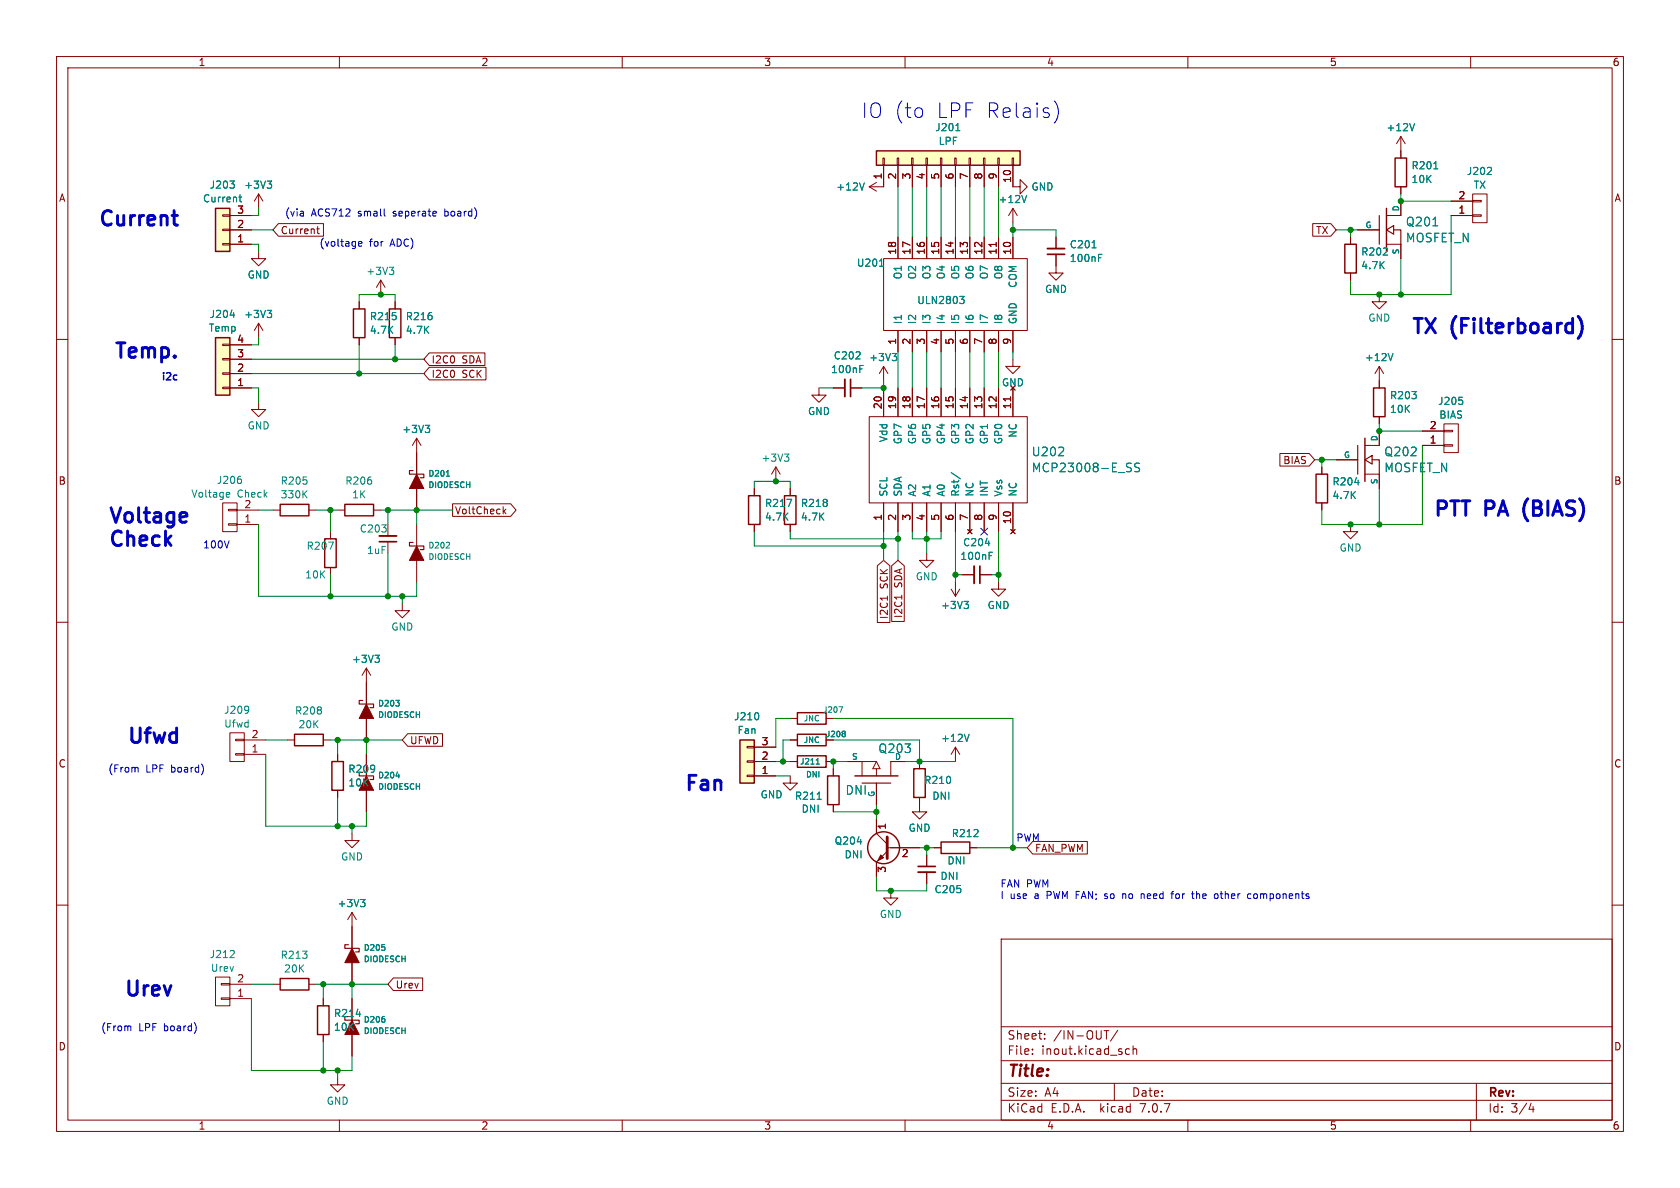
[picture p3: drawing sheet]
<svg xmlns="http://www.w3.org/2000/svg" width="297mm" height="210mm" viewBox="0 0 297 210" stroke-linecap="round" stroke-linejoin="round" font-family="sans-serif">
<g fill="none" stroke="#840000" stroke-width=".18">
<path d="M10 10h277v190h-277zM12 12h273v186h-273zM60 10v2M110 10v2M160 10v2M210 10v2M260 10v2M39.4 38h1.2v.2h-1.2zM40.6 38.1h3.8M45.7 34.3l-.7 1.3M45.7 34.3v2.5M45.7 34.3l.8 1.3"/>
<path d="M49.2 39.5h8v2.3h-8l-.9-1.2zM153.7 33l1.2 .8M154.9 32.3l-1.2 .7M156.1 27.9h.2v1.3h-.2zM156.2 29.2v3.8h-2.5M158.6 27.9h.3v1.3h-.3zM158.7 29.2v3.8M161.2 27.9h.2v1.3h-.2zM161.3 29.2v3.8M163.7 27.9h.3v1.3h-.3zM163.8 29.2v3.8M166.2 27.9h.3v1.3h-.3z"/>
<path d="M166.4 29.2v3.8M168.8 27.9h.2v1.3h-.2zM168.9 29.2v3.8M171.3 27.9h.3v1.3h-.3zM171.4 29.2v3.8M173.9 27.9h.2v1.3h-.2zM174 29.2v3.8M176.4 27.9h.3v1.3h-.3zM176.5 29.2v3.8M178.9 27.9h.3v1.3h-.3zM179.1 29.2v3.8h1.2v-1.2l1.3 1.2-1.3 1.3v-1.3M179.1 36.8l-.8 1.3"/>
<path d="M179.1 36.8v2.6M179.1 36.8l.7 1.3M232.1 39.5h3.2l.9 1.1-.9 1.2h-3.2zM247.6 35.6v2.5h-2.5M247.6 24.1v3.8M247.6 33v1.3M247.6 24.1l-.7 1.3M247.6 24.1l.8 1.3M256.5 38.1h3.8M256.5 35.6h3.8M260.3 35.4h1.6v.3h-1.6zM260.3 38h1.6v.2h-1.6z"/>
<path d="M260.3 34.3h2.6v5.1h-2.6zM10 60h2M39.4 40.5h1.2v.3h-1.2zM39.4 43.1h1.2v.2h-1.2zM40.6 43.2h3.8M40.6 40.6h3.8M45.7 44.5v1.2h1.3l-1.3 1.3-1.3-1.3h1.3M45.7 57.2v2.5M45.7 57.2l-.7 1.2M45.7 57.2l.8 1.2M56 40.5h.5M56.2 40v1.1l.3 .2"/>
<path d="M63.5 53.3v1.3M63.5 59.7v1.3M67.3 49.5l-.8 1.3M67.3 49.5v2.6M67.3 49.5l.8 1.3M69.8 53.3v1.3M69.8 59.7v1.3M156.2 45.7h25.4v12.7h-25.4zM158.7 41.9v3.8M158.7 58.4v3.8M161.3 41.9v3.8M161.3 58.4v3.8"/>
<path d="M163.8 41.9v3.8M163.8 58.4v3.8M166.4 41.9v3.8M166.4 58.4v3.8M168.9 41.9v3.8M168.9 58.4v3.8M171.4 41.9v3.8M171.4 58.4v3.8M174 41.9v3.8M174 58.4v3.8M176.1 42.8v.8M176.5 41.9v3.8"/>
<path d="M176.5 58.4v3.8M179.1 41.9v3.8M179.1 58.4v3.8M186.7 45v3.3h1.3l-1.3 1.2-1.3-1.2h1.3M186.7 41.9v2M238.8 41.9v1.3M238.8 48.3v1.2M240 40.6h3.8M243.8 52.1v1.2h1.3l-1.3 1.3-1.2-1.3h1.2M245.1 43.2h2.5v2.5M285 60h2M39.4 60.8h1.2v.3h-1.2z"/>
<path d="M39.4 63.4h1.2v.2h-1.2zM39.4 65.9h1.2v.3h-1.2zM39.4 68.5h1.2v.2h-1.2zM40.6 68.6h3.8M40.6 66h3.8M40.6 63.5h3.8M40.6 61h3.8M45.7 71.1v1.3h1.3l-1.3 1.3-1.3-1.3h1.3M73.7 77.5v6.3M73.7 77.5l-.8 1.2M73.7 77.5l.7 1.2M75.9 64.9h10v2.3h-10l-1-1.2z"/>
<path d="M75.9 62.4h9.8v2.2h-9.8l-1-1.1zM144.8 68.6v1.3h1.2l-1.2 1.2-1.3-1.2h1.3M147.3 68.6h2.1M150.4 68.6h2M153.7 73.7h27.9v15.2h-27.9zM156.2 64.8v2.5M156.2 68.6v5.1M156.2 64.8l-.8 1.2M156.2 64.8l.8 1.2M158.7 68.6v5.1M161.3 68.6v5.1M163.8 68.6v5.1"/>
<path d="M166.4 68.6v5.1M168.9 68.6v5.1M171.4 68.6v5.1M174 68.6v5.1M176.5 68.6v5.1M178.7 70.2v.7M179.1 63.5v1.3h1.2l-1.2 1.2-1.3-1.2h1.3M179.1 68.6v5.1M243.8 64.8l-.7 1.2M243.8 64.8v3.8M243.8 73.7v1.2M243.8 76.2v2.5h-2.5"/>
<path d="M243.8 64.8l.8 1.2M251.5 78.7h3.8M251.5 76.2h3.8M255.3 76.1h1.5v.2h-1.5zM255.3 78.6h1.5v.3h-1.5zM255.3 74.9h2.5v5.1h-2.5zM39.4 88.9h2.5v5.1h-2.5zM40.4 90h1.5v.3h-1.5zM40.4 92.6h1.5v.2h-1.5zM41.9 90.2h3.8M41.9 92.7h3.8M48.3 90.2h1.2"/>
<path d="M54.6 90.2h1.3M58.4 94v1.3M59.7 90.2h1.3M66 90.2h1.3M68.6 92.7v2M68.6 95.8v2M73.7 86.4v3.8M73.7 92.7v3.8M73.7 99.1v3.8M80 89.1h10.3l.9 1.1-.9 1.1h-10.3zM89.1 90.4l.3 .4M89.4 90l-.4 .5"/>
<path d="M133.3 86.4v1.2M133.3 92.7v1.3M137.2 82.6l-.8 1.2M137.2 82.6v2.5M137.2 82.6l.7 1.2M139.7 86.4v1.2M139.7 92.7v1.3M156.2 88.9v5.1M158.7 88.9v5.1M161.3 88.9v5.1M163.8 97.8v1.3h1.3l-1.3 1.2-1.2-1.2h1.2M163.8 88.9v5.1"/>
<path d="M166.4 88.9v5.1M168.9 88.9v5.1M171.1 93.6l.7 .8M171.4 88.9v5.1M171.8 93.6l-.7 .8M174 88.9v5.1M176.5 88.9v5.1M178.7 93.6l.8 .8M179.1 88.9v5.1M179.5 93.6l-.8 .8M226.3 80.2h5.2l.9 1.1-.9 1.1h-5.2zM233.7 82.6v1.2"/>
<path d="M233.7 88.9v1.3M236.2 81.3h3.8M238.8 92.7v1.3h1.2l-1.2 1.3-1.3-1.3h1.3M241.3 83.8h2.5v2.6M10 110h2M58.4 100.3v1.3M64.8 118.1l-.8 1.3M64.8 118.1v6.4M64.8 118.1l.7 1.3M71.1 106.7v1.3h1.3l-1.3 1.2-1.3-1.2h1.3M155.1 100l1.1-.9 1.1 .9v10h-2.2zM156.9 105.4v.7"/>
<path d="M157.6 100l1.1-.9 1.2 .9v9.9h-2.3zM159.4 105.2v.7M168.1 104.1l.8 1.3M168.9 102.9v2.5M169.7 104.1l-.8 1.3M170.2 101.6h2M173.2 101.6h2.1M176.5 102.9v1.2h1.3l-1.3 1.3-1.2-1.3h1.2M285 110h2M40.6 129.5h2.6v5.1h-2.6zM41.7 130.7h1.5v.2h-1.5zM41.7 133.2h1.5v.3h-1.5z"/>
<path d="M43.2 130.8h3.8M43.2 133.4h3.8M50.8 130.8h1.3M57.1 130.8h1.3M59.7 133.4v1.2M59.7 139.7v1.3M64.8 127v3.8M64.8 133.4v3.8M64.8 139.7v3.8M72.1 129.7h6.1v2.2h-6.1l-1-1.1zM132.1 132h1.2v.2h-1.2zM132.1 134.5h1.2v.2h-1.2z"/>
<path d="M132.1 137h1.2v.3h-1.2zM133.3 137.2h3.9M133.3 134.6h3.9M133.3 132.1h3.9M139.7 137.2v1.2h1.3l-1.3 1.3-1.3-1.3h1.3M139.7 134.6h1.3M139.7 130.8h1.3M139.7 127h1.3M146 134.6h1.3M146 127h1.3M147.3 135.9v1.3M149.9 134.6h5"/>
<path d="M152.4 134.6v2.6M154.9 135.9v1.3M154.9 138.4v3.8M154.9 134.6l.7 1.3h-1.3zM160 134.6h-2.5v2.6M162.6 134.6v1.3M168.9 132.1v2.5M168.9 132.1l-.8 1.3M168.9 132.1l.8 1.3M10 160h2M62.2 147.3v1.3h1.3l-1.3 1.3-1.2-1.3h1.2M147.3 142.2v1.3"/>
<path d="M154.9 144.8v2.5l1.9 1.9M156.8 150.5l-1.9 1.9v2.5M156.8 149.9h5.8M157.5 157.5v1.3h1.2l-1.2 1.2-1.3-1.2h1.3M162.6 141v2.5h1.2l-1.2 1.3-1.3-1.3h1.3M163.8 151.1v2.1M163.8 154.2v2M165.1 149.9h1.3M171.4 149.9h1.3M182.6 148.7h9.6v2.3h-9.6l-1-1.1zM285 160h2M38.1 172.7h2.5v5.1h-2.5z"/>
<path d="M39.1 173.9h1.5v.2h-1.5zM39.1 176.4h1.5v.3h-1.5zM40.6 174h3.8M40.6 176.5h3.8M48.3 174h1.2M54.6 174h1.3M57.1 176.5v1.3M62.2 161.3v6.3M62.2 170.2v3.8M62.2 176.5v3.8M62.2 161.3l-.7 1.3M62.2 161.3l.8 1.3"/>
<path d="M69.5 172.9h5.2v2.2h-5.2l-.9-1.1zM177 166h108v32h-108zM57.1 182.9v1.3M59.7 190.5v1.3h1.3l-1.3 1.2-1.3-1.2h1.3M60 198v2M62.2 182.9v3.8M110 198v2M160 198v2M177 194.5h108M177 191.5h108M177 187.5h108M177 181.5h108"/>
<path d="M182.5 186.3v.1M182.5 185.5v.1M184.7 183.6v.1M184.7 182.8v.1M195.2 182.2h.8M195.6 182.2v1.5M197 191.5v3M197.6 182.1l-1.3 2M199 186.3l.2 .1 .5-.1M199.7 185.5l-.5-.1-.2 .1M200.3 185.5l.2-.1 .4 .1 .1 .9M200.3 184.9v1.5"/>
<path d="M210 198v2M260 198v2M261 191.5v6.5M270.7 195l-.4 1.1h.9M271 195.6v1"/>
</g>
<g fill="#840000" stroke="#840000" stroke-width=".18">
<path d="M62.2 180.3l1.3 2.6h-2.5z"/>
<path d="M73.7 83.8l1.2 2.6h-2.5z"/>
<path d="M64.8 137.2l1.2 2.5h-2.5z"/>
<path d="M64.8 124.5l1.2 2.5h-2.5z"/>
<path d="M62.2 167.6l1.3 2.6h-2.5z"/>
<path d="M73.7 96.5l1.2 2.6h-2.5z"/>
<path d="M155.7 151.1l.5 .5-1 .5z"/>
</g>
<g fill="none" stroke="#840000" stroke-width=".2">
<path d="M243.8 38.1v5.1M245.1 40.6l1.3-.7v1.5zM246.4 40.6h1.2v2.6M240 78.7v5.1M73 83.2h-.6v.6h2.5v.7h-.6M73 95.9h-.6v.6h2.5v.7h-.6M241.3 81.3l1.3-.8v1.5zM242.6 81.3h1.2v2.5M64.1 136.5h-.6v.7h2.5v.6h-.6M64.1 123.8h-.6v.7h2.5v.6h-.6M152.4 138.4h5.1M61.6 179.7h-.6v.6h2.5v.7h-.6"/>
<path d="M61.6 167h-.6v.6h2.5v.7h-.6"/>
</g>
<g fill="none" stroke="#008484" stroke-width=".18">
<path d="M40.6 32h.8l-.4 .5M41.3 32.5l.1 .2-.1 .5M42.2 34.8h.5M42.4 34.4v1.1l.3 .2M47.2 32h.8l-.4 .5M47.8 32.5l.2 .2v.3l-.2 .3M152.8 32.3l-.4 1.3M169 23.1h.7M181.5 34.5l-.4 1.3M250.1 21.8l-.5 1.3M253.3 39.9h.9M253.5 29.8h.7"/>
<path d="M263.6 29.6l.1 .2-.1 .3-.7 .8h.8M40.7 55.7h.8M47.2 54.9h.8l-.4 .5M47.8 55.4l.2 .2v.3l-.2 .2M68.8 47.2h.8l-.4 .5M69.4 47.7l.2 .3v.3l-.2 .2M155.5 47.1h.7M169.7 52.4h.7l-.4 .5 .4 .1v.4l-.2 .3h-.4M193.1 43.8h.7M194.2 45.6h.4M194.2 45h.6M75.2 75.2h.8l-.5 .5"/>
<path d="M75.7 75.7l.3 .2v.3l-.3 .3M152 65.2h.4M152 64.6h.6M157.7 62.5h.8l-.4 .5M158.3 63l.2 .2v.3l-.2 .3M188 79.2v.5M246.3 62.5l-.5 1.3M257.9 70.2h.6M258.5 70.8l.1 .1-.1 .5M40.2 87l.3 .1 .1 .2-.6 .2M40.5 87.8l-.3 .1M42.6 84.7l.1 .2-.1 .5"/>
<path d="M53.7 87.3l.6 .7M54.3 86.7l-.7 .8M58.1 95.8h.8l-.5 1.3M78.9 96.9h.6M78.9 84.2h.6M79.4 96v.3M138.7 80.3h.8l-.5 .5M139.1 88.3h.9l-.6 1.2M139.2 80.8l.3 .2v.3l-.3 .2M168.2 83.6l1.6 1M174.2 96h.8M174.9 98.2h.4"/>
<path d="M174.9 97.6h.6M187.1 80.6h.9M199.4 82.6l.5 .1 .1 .4-.3 .3h-.3M199.4 81.9h.6M201.5 81.9h-.6l-.2 .1v.4l.6 .3 .2 .4-.3 .3-.6-.1M239.5 85.3h.8M66.3 115.8h.8l-.5 .5M66.8 116.3l.3 .3v.3l-.3 .2M170.4 106.3h.8l-.4 .5M171 106.8l.2 .2v.3l-.2 .3M43.8 124.9l.1 .1a1.07 1.07 0 0 1-.1 1M44 125.4l-.2 .2"/>
<path d="M70 123.8h.6l-.3 .4M70 137.2h.6M70.5 124.3v.4M134 126.1l.1 .4-.1 .6M144.3 135.1h.6M144.5 134.2l.1-.1v1M148.3 124.9h.7l-.5 1M149.2 129.3l.2 .1-.2 .3 .2 .4-.2 .1M171.3 129.8l-.4 1.3M63.7 159h.8l-.4 .5M64.3 159.5l.2 .2v.3l-.2 .3M144.5 141.3h.7"/>
<path d="M41.3 168.1l.1 .2v.3l-.8 .7h.8M63 179.3h.8M68 167.5v.4M68 180.2v.4"/>
</g>
<g fill="none" stroke="#840000" stroke-width=".25">
<path d="M38.1 36.8h2.5v7.7h-2.5zM154.9 26.7h25.4v2.5h-25.4zM245.1 36.8v7.7M246.6 27.9h2.1v5.1h-2.1zM38.1 59.7h2.5v10.2h-2.5zM62.5 54.6h2v5.1h-2zM68.8 54.6h2.1v5.1h-2.1zM237.7 43.2h2.1v5.1h-2.1zM241.3 77.5v7.6M242.8 68.6h2.1v5.1h-2.1zM49.5 89.2h5.1v2h-5.1zM57.4 95.3h2v5h-2z"/>
<path d="M61 89.2h5v2h-5zM132.3 87.6h2.1v5.1h-2.1zM138.7 87.6h2v5.1h-2zM232.7 83.8h2v5.1h-2zM52.1 129.8h5v2h-5zM58.7 134.6h2v5.1h-2zM130.8 130.8h2.5v7.6h-2.5zM141 129.8h5v2h-5zM141 133.6h5v2h-5zM141 126h5v2h-5zM146.3 137.2h2v5h-2zM151.1 137.2h7.6"/>
<path d="M161.5 135.9h2.1v5.1h-2.1zM166.4 148.8h5v2.1h-5zM49.5 173h5.1v2h-5.1zM56.1 177.8h2.1v5.1h-2.1z"/>
<circle cx="156.2" cy="149.9" r="2.82"/>
</g>
<g fill="#ffffc2" stroke="#ffffc2" stroke-width=".18">
<path d="M38.1 36.8h2.5v7.7h-2.5z"/>
<path d="M130.8 130.8h2.5v7.6h-2.5z"/>
<path d="M154.9 26.7h25.4v2.5h-25.4z"/>
<path d="M38.1 59.7h2.5v10.2h-2.5z"/>
</g>
<path d="M185.2 43.9h3M149.4 67.1v3M67.1 94.7h3M172.2 100.1v3M162.3 154.2h3.1" fill="none" stroke="#840000" stroke-width=".33"/>
<path d="M185.2 45h3M150.4 67.1v3M67.1 95.8h3M173.2 100.1v3M162.3 153.2h3.1" fill="none" stroke="#840000" stroke-width=".3"/>
<path d="M156.8 148v3.8" fill="none" stroke="#840000" stroke-width=".51"/>
<g fill="none" stroke="#0000c2" stroke-width=".18">
<path d="M186.4 17.8a2.94 2.94 0 0 1 0 3.9M68 38.1l.1 .1M63.4 43.1l.6-.1-.1-.3h-.3l-.2 .2v.6h.5M24.2 135.6l.2 .2v.7M35.9 135.6v.8M195.3 158.8h.1M195.5 158l-.2 .2 .2 .2M198.5 158v.8M198.8 158l-.3 .1M201.8 158.1l.3-.1 .2 .2M207 158h.5M207.5 157.6l-.3 .2"/>
<path d="M210.6 158h.5M211 158.8h.1M211.5 157.6v1.2M211.7 158l-.2 .1M215.2 158.1l.1 .1-.1 .6M215.7 158h.5M220.8 158l.4 .1M221.2 158.8h-.4M222.1 158l-.3 .1-.2 .1 .1 .5 .4 .1M23 181.4l.1 .1v.7M34.6 181.3v.9"/>
</g>
<path d="M30.4 38.1h1M31.1 39.8h.3M279 55.9a2.94 2.94 0 0 1 0 3.9" fill="none" stroke="#0000c2" stroke-width=".51"/>
<g fill="none" stroke="#008400" stroke-width=".18">
<path d="M45.7 36.8v1.3h-1.3M158.7 33v8.9M161.3 33v8.9M163.8 33v8.9M166.4 33v8.9M168.9 33v8.9M171.4 33v8.9M174 33v8.9M176.5 33v8.9M179.1 39.4v2.5M247.6 34.3v1.3h8.9M256.5 38.1v14h-17.7v-2.6"/>
<path d="M44.4 43.2h1.3v1.3M44.4 40.6h3.9M45.7 59.7v1.3h-1.3M63.5 53.3v-1.2h6.3v1.2M179.1 40.6h7.6v1.3M236.2 40.6h3.8M238.8 40.6v1.3M247.6 45.7v6.4M44.4 68.6h1.3v2.5M44.4 63.5h30.5M44.4 66h30.5M63.5 61v5"/>
<path d="M69.8 61v2.5M144.8 68.6h2.5M156.2 67.3v1.3h-3.8M158.7 62.2v6.4M161.3 62.2v6.4M163.8 62.2v6.4M166.4 62.2v6.4M168.9 62.2v6.4M171.4 62.2v6.4M174 62.2v6.4M176.5 62.2v6.4M179.1 62.2v1.3"/>
<path d="M243.8 74.9v1.3h7.7M251.5 78.7v14h-17.8v-2.5M45.7 90.2h2.6M45.7 92.7v12.7h28v-2.5M55.9 90.2h3.8M58.4 90.2v3.8M67.3 90.2h12.7M68.6 90.2v2.5M68.6 97.8v7.6M73.7 90.2v2.5M133.3 86.4v-1.3h6.4v1.3M133.3 94v2.5h22.9"/>
<path d="M139.7 94v1.3h19M156.2 94v5.1M158.7 94v5.1M161.3 94v1.3h5.1v-1.3M163.8 94v3.8M168.9 94v8.9M176.5 94v8.9M232.4 81.3h3.8M233.7 81.3v1.3M243.8 86.4v6.3M58.4 101.6v3.8M71.1 105.4v1.3"/>
<path d="M168.9 101.6h1.3M175.3 101.6h1.2M47 133.4v12.7h17.8v-2.6M47 130.8h3.8M58.4 130.8h12.7M59.7 130.8v2.6M64.8 130.8v2.6M137.2 134.6h2.5M137.2 137.2h2.5M139.7 130.8h-1.3v3.8M139.7 127h-2.5v5.1M147.3 127h31.8v22.9"/>
<path d="M147.3 130.8h15.3v3.8M149.9 134.6h-2.6v1.3M160 134.6h8.9M59.7 141v5.1M62.2 146.1v1.2M147.3 143.5h7.6M154.9 154.9v2.6h8.9v-1.3M154.9 142.2v2.6M162.6 149.9h2.5M163.8 149.9v1.2M172.7 149.9h8.9M44.4 176.5v12.7h17.8v-2.5"/>
<path d="M44.4 174h3.9M55.9 174h12.7M57.1 174v2.5M62.2 174v2.5M57.1 184.2v5M59.7 189.2v1.3"/>
</g>
<path d="M173.4 93.4l1.2 1.2M174.6 93.4l-1.2 1.2" fill="none" stroke="#000084" stroke-width=".18"/>
<g fill="#008400" stroke="#008400" stroke-width=".18">
<circle cx="73.7" cy="90.2" r=".46"/>
<circle cx="62.2" cy="146.1" r=".46"/>
<circle cx="62.2" cy="174" r=".46"/>
<circle cx="69.8" cy="63.5" r=".46"/>
<circle cx="59.7" cy="146.1" r=".46"/>
<circle cx="138.4" cy="134.6" r=".46"/>
<circle cx="137.2" cy="85.1" r=".46"/>
<circle cx="67.3" cy="52.1" r=".46"/>
<circle cx="68.6" cy="105.4" r=".46"/>
<circle cx="58.4" cy="105.4" r=".46"/>
<circle cx="64.8" cy="130.8" r=".46"/>
<circle cx="57.1" cy="174" r=".46"/>
<circle cx="59.7" cy="130.8" r=".46"/>
<circle cx="57.1" cy="189.2" r=".46"/>
<circle cx="59.7" cy="189.2" r=".46"/>
<circle cx="63.5" cy="66" r=".46"/>
<circle cx="58.4" cy="90.2" r=".46"/>
<circle cx="68.6" cy="90.2" r=".46"/>
<circle cx="71.1" cy="105.4" r=".46"/>
<circle cx="163.8" cy="95.3" r=".46"/>
<circle cx="156.2" cy="68.6" r=".46"/>
<circle cx="168.9" cy="101.6" r=".46"/>
<circle cx="176.5" cy="101.6" r=".46"/>
<circle cx="158.7" cy="95.3" r=".46"/>
<circle cx="156.2" cy="96.5" r=".46"/>
<circle cx="243.8" cy="52.1" r=".46"/>
<circle cx="247.6" cy="52.1" r=".46"/>
<circle cx="238.8" cy="92.7" r=".46"/>
<circle cx="243.8" cy="76.2" r=".46"/>
<circle cx="243.8" cy="92.7" r=".46"/>
<circle cx="238.8" cy="40.6" r=".46"/>
<circle cx="233.7" cy="81.3" r=".46"/>
<circle cx="247.6" cy="35.6" r=".46"/>
<circle cx="154.9" cy="143.5" r=".46"/>
<circle cx="157.5" cy="157.5" r=".46"/>
<circle cx="163.8" cy="149.9" r=".46"/>
<circle cx="179.1" cy="149.9" r=".46"/>
<circle cx="179.1" cy="40.6" r=".46"/>
<circle cx="147.3" cy="134.6" r=".46"/>
<circle cx="162.6" cy="134.6" r=".46"/>
</g>
<g font-size="3.6" fill="#0000c2">
<text x="152.1" y="21.1">IO (to</text>
<text x="165.3" y="21.1">LPF Relais)</text>
<text x="17.3" y="40.1">Current</text>
<text x="249" y="59.2">TX</text>
<text x="256.4" y="59.2">(Filterboard)</text>
<text x="20.1" y="63.5">Temp.</text>
<text x="19" y="92.7">Voltage</text>
<text x="253" y="91.4">PTT</text>
<text x="262.4" y="91.4">PA</text>
<text x="270.1" y="91.4">(BIAS)</text>
<text x="19" y="96.8">Check</text>
<text x="22.4" y="131.6">Ufwd</text>
<text x="120.9" y="140">Fan</text>
<text x="21.8" y="176.3">Urev</text>
</g>
<text font-size="2.8" fill="#840000" x="178" y="190.9">Title:</text>
<g font-size="2.1" fill="#008484">
<text x="248.4" y="40.2">Q201</text>
<text x="248.4" y="43">MOSFET_N</text>
<text x="182.3" y="80.9">U202</text>
<text x="182.3" y="83.7">MCP23008-E_SS</text>
<text x="244.6" y="80.9">Q202</text>
<text x="244.6" y="83.7">MOSFET_N</text>
<text x="155.2" y="133.3">Q203</text>
<text x="149.4" y="140.7">DNI</text>
</g>
<g font-size="2.1" fill="#840000">
<text x="178" y="184">Sheet:</text>
<text x="186.2" y="184">/IN-OUT/</text>
<text x="178" y="186.7">File:</text>
<text x="184.1" y="186.7">inout.kicad_sch</text>
<text x="178" y="196.9">KiCad</text>
<text x="178" y="194.1">Size:</text>
<text x="184.7" y="194.1">A4</text>
<text x="185.7" y="196.9">E.D.A.</text>
<text x="194.6" y="196.9">kicad</text>
<text x="200" y="194.1">Date:</text>
<text x="201.8" y="196.9">7.0.7</text>
<text x="263" y="194.3">Rev:</text>
<text x="263" y="196.9">Id:</text>
<text x="267.1" y="196.9">3/4</text>
</g>
<g font-size="1.8" fill="#840000">
<text x="35" y="11.9">1</text>
<text x="85" y="11.9">2</text>
<text x="135" y="11.9">3</text>
<text x="185" y="11.9">4</text>
<text x="235" y="11.9">5</text>
<text x="285" y="11.9">6</text>
<text x="10.3" y="35.9">A</text>
<text x="156" y="31.8" transform="rotate(-90 156 31.8)">1</text>
<text x="158.5" y="31.8" transform="rotate(-90 158.5 31.8)">2</text>
<text x="161" y="31.8" transform="rotate(-90 161 31.8)">3</text>
<text x="163.6" y="31.8" transform="rotate(-90 163.6 31.8)">4</text>
<text x="166.1" y="31.8" transform="rotate(-90 166.1 31.8)">5</text>
<text x="168.7" y="31.8" transform="rotate(-90 168.7 31.8)">6</text>
<text x="171.2" y="31.8" transform="rotate(-90 171.2 31.8)">7</text>
<text x="173.7" y="31.8" transform="rotate(-90 173.7 31.8)">8</text>
<text x="176.3" y="31.8" transform="rotate(-90 176.3 31.8)">9</text>
<text x="178.8" y="32.4" transform="rotate(-90 178.8 32.4)">10</text>
<text x="257.7" y="35.3">2</text>
<text x="285.3" y="35.9">A</text>
<text x="41.8" y="40.4">2</text>
<text x="41.8" y="37.8">3</text>
<text x="49.5" y="41.6">Current</text>
<text x="232.6" y="41.6">TX</text>
<text x="257.7" y="37.8">1</text>
<text x="41.8" y="42.9">1</text>
<text x="158.5" y="45.1" transform="rotate(-90 158.5 45.1)">18</text>
<text x="161" y="45.1" transform="rotate(-90 161 45.1)">17</text>
<text x="163.6" y="45.1" transform="rotate(-90 163.6 45.1)">16</text>
<text x="166.1" y="45.1" transform="rotate(-90 166.1 45.1)">15</text>
<text x="168.7" y="45.1" transform="rotate(-90 168.7 45.1)">14</text>
<text x="171.2" y="45.1" transform="rotate(-90 171.2 45.1)">13</text>
<text x="173.7" y="45.1" transform="rotate(-90 173.7 45.1)">12</text>
<text x="176.3" y="45.1" transform="rotate(-90 176.3 45.1)">11</text>
<text x="178.8" y="45.1" transform="rotate(-90 178.8 45.1)">10</text>
<text x="41.8" y="65.8">2</text>
<text x="41.8" y="63.2">3</text>
<text x="41.8" y="60.7">4</text>
<text x="76.2" y="64.5">I2C0</text>
<text x="81.7" y="64.5">SDA</text>
<text x="158.5" y="61" transform="rotate(-90 158.5 61)">1</text>
<text x="161" y="61" transform="rotate(-90 161 61)">2</text>
<text x="163.6" y="61" transform="rotate(-90 163.6 61)">3</text>
<text x="166.1" y="61" transform="rotate(-90 166.1 61)">4</text>
<text x="168.7" y="61" transform="rotate(-90 168.7 61)">5</text>
<text x="171.2" y="61" transform="rotate(-90 171.2 61)">6</text>
<text x="173.7" y="61" transform="rotate(-90 173.7 61)">7</text>
<text x="176.3" y="61" transform="rotate(-90 176.3 61)">8</text>
<text x="178.8" y="61" transform="rotate(-90 178.8 61)">9</text>
<text x="41.8" y="68.3">1</text>
<text x="76.2" y="67">I2C0</text>
<text x="81.7" y="67">SCK</text>
<text x="156" y="72.4" transform="rotate(-90 156 72.4)">20</text>
<text x="158.5" y="72.4" transform="rotate(-90 158.5 72.4)">19</text>
<text x="161" y="72.4" transform="rotate(-90 161 72.4)">18</text>
<text x="163.6" y="72.4" transform="rotate(-90 163.6 72.4)">17</text>
<text x="166.1" y="72.4" transform="rotate(-90 166.1 72.4)">16</text>
<text x="168.7" y="72.4" transform="rotate(-90 168.7 72.4)">15</text>
<text x="171.2" y="72.4" transform="rotate(-90 171.2 72.4)">14</text>
<text x="173.7" y="72.4" transform="rotate(-90 173.7 72.4)">13</text>
<text x="176.3" y="72.4" transform="rotate(-90 176.3 72.4)">12</text>
<text x="178.8" y="72.4" transform="rotate(-90 178.8 72.4)">11</text>
<text x="252.7" y="75.9">2</text>
<text x="226.8" y="82.2">BIAS</text>
<text x="252.7" y="78.5">1</text>
<text x="10.3" y="85.9">B</text>
<text x="43.1" y="89.9">2</text>
<text x="285.3" y="85.9">B</text>
<text x="43.1" y="92.5">1</text>
<text x="80.3" y="91.1">VoltCheck</text>
<text x="156" y="92.1" transform="rotate(-90 156 92.1)">1</text>
<text x="158.5" y="92.1" transform="rotate(-90 158.5 92.1)">2</text>
<text x="161" y="92.1" transform="rotate(-90 161 92.1)">3</text>
<text x="163.6" y="92.1" transform="rotate(-90 163.6 92.1)">4</text>
<text x="166.1" y="92.1" transform="rotate(-90 166.1 92.1)">5</text>
<text x="168.7" y="92.1" transform="rotate(-90 168.7 92.1)">6</text>
<text x="171.2" y="92.1" transform="rotate(-90 171.2 92.1)">7</text>
<text x="173.7" y="92.1" transform="rotate(-90 173.7 92.1)">8</text>
<text x="176.3" y="92.1" transform="rotate(-90 176.3 92.1)">9</text>
<text x="178.8" y="92.8" transform="rotate(-90 178.8 92.8)">10</text>
<text x="157.2" y="104.1" transform="rotate(-90 157.2 104.1)">SCK</text>
<text x="159.7" y="103.9" transform="rotate(-90 159.7 103.9)">SDA</text>
<text x="157.2" y="109.5" transform="rotate(-90 157.2 109.5)">I2C1</text>
<text x="159.7" y="109.4" transform="rotate(-90 159.7 109.4)">I2C1</text>
<text x="44.4" y="130.6">2</text>
<text x="72.4" y="131.8">UFWD</text>
<text x="134.5" y="131.8">3</text>
<text x="10.3" y="135.9">C</text>
<text x="44.4" y="133.1">1</text>
<text x="134.5" y="136.9">1</text>
<text x="134.5" y="134.4">2</text>
<text x="285.3" y="135.9">C</text>
<text x="156.9" y="146.8" transform="rotate(-90 156.9 146.8)">1</text>
<text x="156.9" y="154.4" transform="rotate(-90 156.9 154.4)">3</text>
<text x="159.3" y="151.8">2</text>
<text x="182.9" y="150.8">FAN_PWM</text>
<text x="41.8" y="173.7">2</text>
<text x="41.8" y="176.3">1</text>
<text x="69.8" y="174.9">Urev</text>
<text x="10.3" y="185.9">D</text>
<text x="285.3" y="185.9">D</text>
<text x="35" y="199.9">1</text>
<text x="85" y="199.9">2</text>
<text x="135" y="199.9">3</text>
<text x="185" y="199.9">4</text>
<text x="235" y="199.9">5</text>
<text x="285" y="199.9">6</text>
</g>
<g font-size="1.8" fill="#008484">
<text x="165.2" y="23.4">J201</text>
<text x="245" y="23.4">+12V</text>
<text x="165.8" y="25.8">LPF</text>
<text x="35.8" y="36">Current</text>
<text x="37" y="33.5">J203</text>
<text x="43.1" y="33.6">+3V3</text>
<text x="147.7" y="33.9">+12V</text>
<text x="182.3" y="33.9">GND</text>
<text x="249.4" y="30.1">R201</text>
<text x="249.4" y="32.6">10K</text>
<text x="259.2" y="31.1">J202</text>
<text x="260.4" y="33.6">TX</text>
<text x="176.4" y="36.1">+12V</text>
<text x="151.4" y="47.3">U201</text>
<text x="189" y="44.1">C201</text>
<text x="189" y="46.5">100nF</text>
<text x="240.5" y="45.4">R202</text>
<text x="240.5" y="47.8">4.7K</text>
<text x="43.7" y="49.4">GND</text>
<text x="64.7" y="48.8">+3V3</text>
<text x="159.6" y="49.5" transform="rotate(-90 159.6 49.5)">O1</text>
<text x="162.1" y="53.9">ULN2803</text>
<text x="162.2" y="49.5" transform="rotate(-90 162.2 49.5)">O2</text>
<text x="164.7" y="49.5" transform="rotate(-90 164.7 49.5)">O3</text>
<text x="167.2" y="49.5" transform="rotate(-90 167.2 49.5)">O4</text>
<text x="169.8" y="49.5" transform="rotate(-90 169.8 49.5)">O5</text>
<text x="172.3" y="49.5" transform="rotate(-90 172.3 49.5)">O6</text>
<text x="174.9" y="49.5" transform="rotate(-90 174.9 49.5)">O7</text>
<text x="177.4" y="49.5" transform="rotate(-90 177.4 49.5)">O8</text>
<text x="179.9" y="51" transform="rotate(-90 179.9 51)">COM</text>
<text x="184.7" y="52">GND</text>
<text x="36.8" y="58.8">Temp</text>
<text x="37" y="56.4">J204</text>
<text x="43.1" y="56.4">+3V3</text>
<text x="65.3" y="56.8">R215</text>
<text x="65.3" y="59.2">4.7K</text>
<text x="71.6" y="56.8">R216</text>
<text x="71.6" y="59.2">4.7K</text>
<text x="159.6" y="57.4" transform="rotate(-90 159.6 57.4)">I1</text>
<text x="162.2" y="57.4" transform="rotate(-90 162.2 57.4)">I2</text>
<text x="164.7" y="57.4" transform="rotate(-90 164.7 57.4)">I3</text>
<text x="167.2" y="57.4" transform="rotate(-90 167.2 57.4)">I4</text>
<text x="169.8" y="57.4" transform="rotate(-90 169.8 57.4)">I5</text>
<text x="172.3" y="57.4" transform="rotate(-90 172.3 57.4)">I6</text>
<text x="174.9" y="57.4" transform="rotate(-90 174.9 57.4)">I7</text>
<text x="177.4" y="57.4" transform="rotate(-90 177.4 57.4)">I8</text>
<text x="179.9" y="57.4" transform="rotate(-90 179.9 57.4)">GND</text>
<text x="241.8" y="57.1">GND</text>
<text x="147.3" y="63.7">C202</text>
<text x="153.6" y="64">+3V3</text>
<text x="241.2" y="64">+12V</text>
<text x="146.8" y="66.2">100nF</text>
<text x="177" y="68.5">GND</text>
<text x="245.6" y="70.8">R203</text>
<text x="254.1" y="71.8">J205</text>
<text x="43.7" y="76.1">GND</text>
<text x="71" y="76.7">+3V3</text>
<text x="142.7" y="73.6">GND</text>
<text x="179.9" y="77.5" transform="rotate(-90 179.9 77.5)">NC</text>
<text x="245.6" y="73.2">10K</text>
<text x="254.4" y="74.2">BIAS</text>
<text x="134.5" y="81.8">+3V3</text>
<text x="157.1" y="78.3" transform="rotate(-90 157.1 78.3)">Vdd</text>
<text x="159.6" y="78.6" transform="rotate(-90 159.6 78.6)">GP7</text>
<text x="162.2" y="78.6" transform="rotate(-90 162.2 78.6)">GP6</text>
<text x="164.7" y="78.6" transform="rotate(-90 164.7 78.6)">GP5</text>
<text x="167.2" y="78.6" transform="rotate(-90 167.2 78.6)">GP4</text>
<text x="169.8" y="78.6" transform="rotate(-90 169.8 78.6)">GP3</text>
<text x="172.3" y="78.6" transform="rotate(-90 172.3 78.6)">GP2</text>
<text x="174.9" y="78.6" transform="rotate(-90 174.9 78.6)">GP1</text>
<text x="177.4" y="78.6" transform="rotate(-90 177.4 78.6)">GP0</text>
<text x="33.7" y="88.2">Voltage</text>
<text x="38.2" y="85.7">J206</text>
<text x="41.9" y="88.2">Check</text>
<text x="49.5" y="85.9">R205</text>
<text x="49.5" y="88.3">330K</text>
<text x="60.9" y="85.9">R206</text>
<text x="62.2" y="88.3">1K</text>
<text x="135.1" y="89.8">R217</text>
<text x="141.5" y="89.8">R218</text>
<text x="157.1" y="87.9" transform="rotate(-90 157.1 87.9)">SCL</text>
<text x="159.6" y="87.9" transform="rotate(-90 159.6 87.9)">SDA</text>
<text x="162.2" y="87.9" transform="rotate(-90 162.2 87.9)">A2</text>
<text x="164.7" y="87.9" transform="rotate(-90 164.7 87.9)">A1</text>
<text x="167.2" y="87.9" transform="rotate(-90 167.2 87.9)">A0</text>
<text x="169.8" y="87.9" transform="rotate(-90 169.8 87.9)">Rst/</text>
<text x="172.3" y="87.9" transform="rotate(-90 172.3 87.9)">NC</text>
<text x="174.9" y="87.9" transform="rotate(-90 174.9 87.9)">INT</text>
<text x="177.4" y="87.9" transform="rotate(-90 177.4 87.9)">Vss</text>
<text x="179.9" y="87.9" transform="rotate(-90 179.9 87.9)">NC</text>
<text x="235.5" y="86">R204</text>
<text x="235.5" y="88.4">4.7K</text>
<text x="63.5" y="94.3">C203</text>
<text x="135.1" y="92.2">4.7K</text>
<text x="141.5" y="92.2">4.7K</text>
<text x="54.1" y="97.4">R207</text>
<text x="64.8" y="98.1">1uF</text>
<text x="169.7" y="99.2">100nF</text>
<text x="170.2" y="96.8">C204</text>
<text x="236.7" y="97.7">GND</text>
<text x="53.9" y="102.5">10K</text>
<text x="161.8" y="102.8">GND</text>
<text x="166.3" y="107.9">+3V3</text>
<text x="174.5" y="107.9">GND</text>
<text x="69.1" y="111.7">GND</text>
<text x="62.1" y="117.4">+3V3</text>
<text x="39.5" y="126.4">J209</text>
<text x="39.5" y="128.8">Ufwd</text>
<text x="52.1" y="126.5">R208</text>
<text x="52.7" y="128.9">20K</text>
<text x="129.7" y="127.5">J210</text>
<text x="130.3" y="130">Fan</text>
<text x="166.3" y="131.4">+12V</text>
<text x="61.5" y="136.8">R209</text>
<text x="61.5" y="139.2">10K</text>
<text x="134.4" y="141.3">GND</text>
<text x="140.4" y="141.6">R211</text>
<text x="141.6" y="143.9">DNI</text>
<text x="163.3" y="138.8">R210</text>
<text x="164.7" y="141.6">DNI</text>
<text x="147.5" y="149.5">Q204</text>
<text x="160.5" y="147.2">GND</text>
<text x="168.2" y="148.2">R212</text>
<text x="60.2" y="152.3">GND</text>
<text x="149.2" y="151.9">DNI</text>
<text x="166.2" y="155.8">DNI</text>
<text x="167.4" y="153">DNI</text>
<text x="59.6" y="160.6">+3V3</text>
<text x="165.1" y="158.1">C205</text>
<text x="155.4" y="162.5">GND</text>
<text x="37" y="169.6">J212</text>
<text x="37.2" y="172">Urev</text>
<text x="49.5" y="169.7">R213</text>
<text x="50.1" y="172.1">20K</text>
<text x="58.9" y="180">R214</text>
<text x="58.9" y="182.4">10K</text>
<text x="57.7" y="195.5">GND</text>
</g>
<g font-size="1.8" fill="#0000c2">
<text x="50.3" y="38.4">(via</text>
<text x="55" y="38.4">ACS712</text>
<text x="63.4" y="38.4">small</text>
<text x="69.8" y="38.4">seperate</text>
<text x="79" y="38.4">board)</text>
<text x="56.4" y="43.7">(voltage</text>
<text x="65.3" y="43.7">for</text>
<text x="69.1" y="43.7">ADC)</text>
<text x="28.4" y="67.3">i2c</text>
<text x="35.8" y="97">100V</text>
<text x="19" y="136.7">(From</text>
<text x="25.8" y="136.7">LPF</text>
<text x="30.3" y="136.7">board)</text>
<text x="179.6" y="148.8">PWM</text>
<text x="176.8" y="157">FAN PWM</text>
<text x="176.8" y="159">I</text>
<text x="178.6" y="159">use</text>
<text x="183" y="159">a</text>
<text x="185.3" y="159">PWM FAN;</text>
<text x="195.9" y="159">so</text>
<text x="199.3" y="159">no</text>
<text x="202.8" y="159">need</text>
<text x="208.4" y="159">for</text>
<text x="212.2" y="159">the</text>
<text x="216.4" y="159">other</text>
<text x="222.4" y="159">components</text>
<text x="17.8" y="182.4">(From</text>
<text x="24.5" y="182.4">LPF</text>
<text x="29.1" y="182.4">board)</text>
</g>
<g font-size="1.4" fill="#008484">
<text x="241.3" y="40.4">G</text>
<text x="247.4" y="37.5" transform="rotate(-90 247.4 37.5)">D</text>
<text x="247.4" y="45.1" transform="rotate(-90 247.4 45.1)">S</text>
<text x="237.5" y="81">G</text>
<text x="243.6" y="78.1" transform="rotate(-90 243.6 78.1)">D</text>
<text x="75.6" y="84.5">D201</text>
<text x="75.6" y="86.5">DIODESCH</text>
<text x="243.6" y="85.7" transform="rotate(-90 243.6 85.7)">S</text>
<text x="75.6" y="97.2">D202</text>
<text x="75.6" y="99.2">DIODESCH</text>
<text x="66.7" y="125.1">D203</text>
<text x="66.7" y="127.1">DIODESCH</text>
<text x="142" y="131.5">JNC</text>
<text x="142" y="127.7">JNC</text>
<text x="145.4" y="126.2">J207</text>
<text x="66.7" y="137.8">D204</text>
<text x="141.3" y="135.3">J211</text>
<text x="142.4" y="137.6">DNI</text>
<text x="150.5" y="134.4">S</text>
<text x="158.1" y="134.4">D</text>
<text x="66.7" y="139.8">DIODESCH</text>
<text x="154.7" y="141" transform="rotate(-90 154.7 141)">G</text>
<text x="64.2" y="168.3">D205</text>
<text x="64.2" y="170.3">DIODESCH</text>
<text x="64.2" y="181">D206</text>
<text x="64.2" y="183">DIODESCH</text>
</g>
<text font-size="1.4" fill="#840000" x="145.9" y="130.5">J208</text>
</svg>
